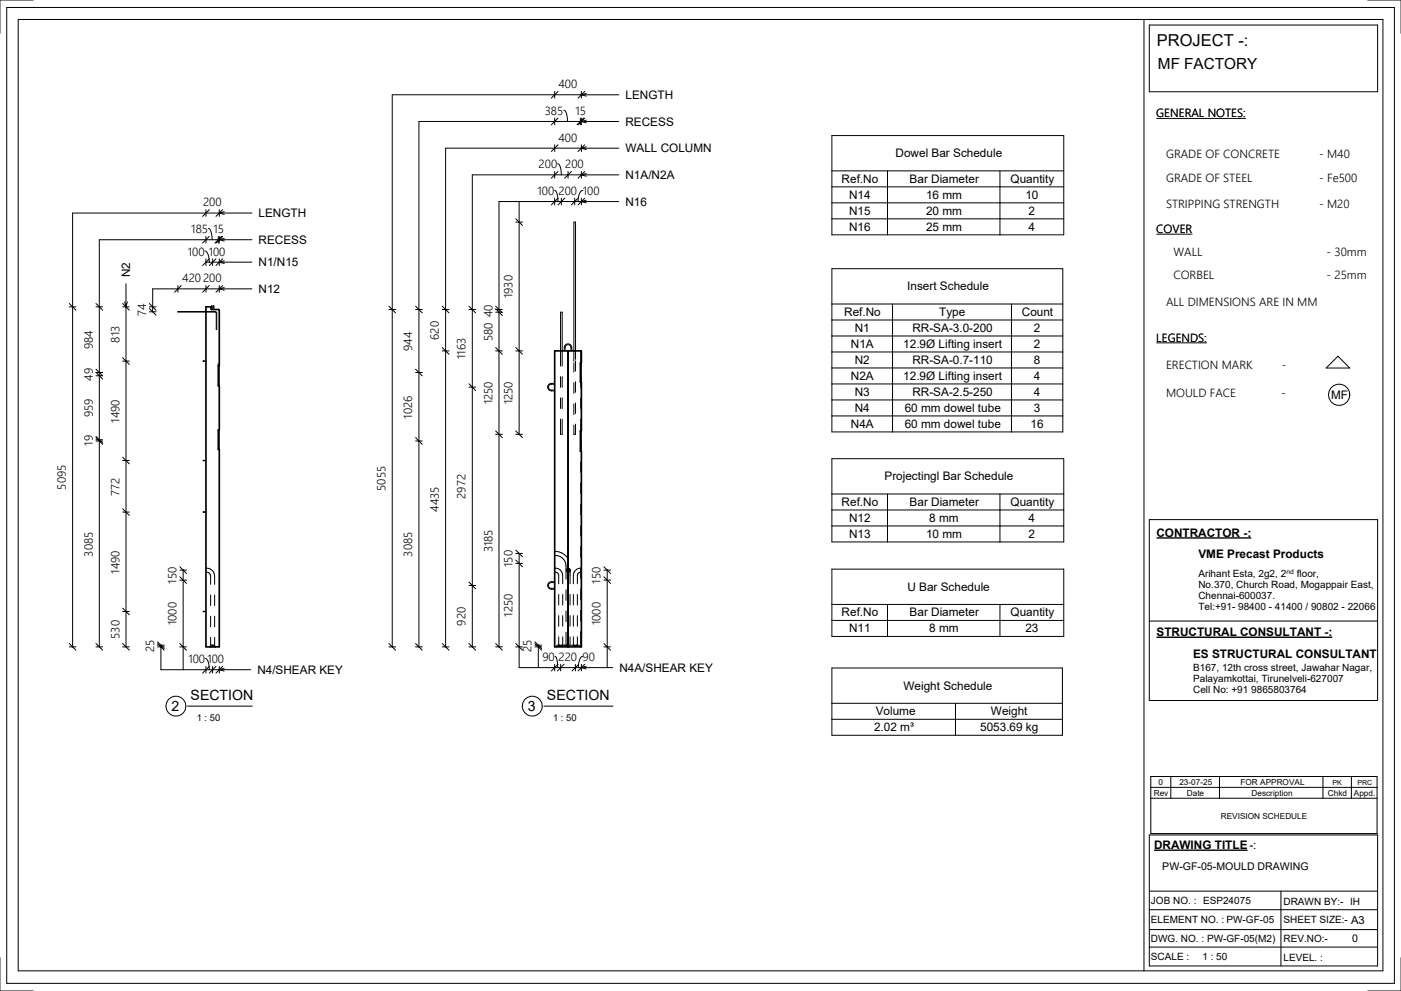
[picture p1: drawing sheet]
<svg xmlns="http://www.w3.org/2000/svg" width="420mm" height="297mm" viewBox="0 0 420 297" stroke-linecap="round" stroke-linejoin="round" font-family="sans-serif">
<g fill="none" stroke="#000" stroke-width=".3">
<path d="M2 2.2h416.1v292.6h-416.1zM5.5 5.8h409.2v285.3h-409.2zM10 0h-10v10M343 5.8v285.3M344.6 7.5h68.5v20h-68.5zM410.1 0h10v10M166.3 27.4v2M166.3 35.4v2M167.3 35.4l-2 2M167.3 27.4l-2 2M169.1 33a3.5 3.5 0 0 1 1.1 3.4M174 35.4v2"/>
<path d="M174.3 27.4v2M174.3 35.4v2M175 35.4l-2 2M175.3 35.4l-2 2M175.3 27.4l-2 2M175.8 36l-1.5 .4 1.5 .4M175.8 28l-1.5 .4 1.5 .4M185.5 36.4h-59.9v157.5M185.5 28.4h-67.9v165.5M166.3 57a3.6 3.6 0 0 1 1 3.4M166.3 43.4v2M166.3 51.4v2"/>
<path d="M166.3 59.4v2M167.2 49a3.5 3.5 0 0 1 1.1 3.4M167.3 51.4l-2 2M167.3 59.4l-2 2M167.3 43.4l-2 2M168.3 59.4v2M169.3 59.4l-2 2M170.3 51.4v2M171.3 51.4l-2 2M172.3 59.4v2M173.3 59.4l-2 2M174.3 43.4v2"/>
<path d="M174.3 51.4v2M174.3 59.4v2M174.8 57a3.1 3.1 0 0 0-1.5 3.4M175.3 43.4l-2 2M175.3 51.4l-2 2M175.3 59.4l-2 2M175.8 44l-1.5 .4 1.5 .4M175.8 52l-1.5 .4 1.5 .4M185.5 44.4h-51.9v149.5M185.5 52.4h-43.9v141.5M61.4 75.2a3.2 3.2 0 0 1 1.4 3.4M61.8 62.9v2"/>
<path d="M61.8 70.9v2M61.8 77.6v2M62.5 68.5a3.5 3.5 0 0 1 1.1 3.4M62.8 77.6l-2 2M62.8 70.9l-2 2M62.8 62.9l-2 2M63.8 77.6v2M64.8 77.6l-2 2M65.5 70.9v2M65.8 62.9v2M65.8 70.9v2M65.8 77.6v2"/>
<path d="M66.5 70.9l-2 2M66.8 77.6l-2 2M66.8 70.9l-2 2M66.8 62.9l-2 2M67.2 63.5l-1.5 .4 1.5 .4M67.2 78.2l-1.5 .4 1.5 .4M67.2 71.5l-1.5 .4 1.5 .4M75.5 78.6h-13.7M75.5 71.9h-45.7v122M75.5 63.9h-53.7v130M154.7 66.6h2M154.7 65.6l2 2"/>
<path d="M155.7 60.4v69.8M175.8 60l-1.5 .4 1.5 .4M185.5 60.4h-35.9v133.5M20.8 92h2M20.8 91l2 2M28.8 92h2M28.8 91l2 2M36.8 92h2M36.8 91l2 2M37.4 90.5l.4 1.5 .4-1.5M37.8 85.1v108.8M44.8 91l2 2"/>
<path d="M44.8 92h2M44.8 92.5l2 2M44.8 93.5h2M53.3 93.4l11.5 .1 .2 .4v4.9h-.2v-4.9l-.1-.3h-11.4zM53.3 85.6v2M54.3 85.6l-2 2M61.8 85.6v2M62.8 85.6l-2 2M63.4 92.8v-1.1h.7l.1 1.1M65.8 85.6v2M66.8 85.6l-2 2M67.2 86.2l-1.5 .4 1.5 .4"/>
<path d="M75.5 86.6h-29.7v6.9M116.6 92.8h2M116.6 91.8l2 2M124.6 92.8h2M124.6 91.8l2 2M132.6 92.8h2M132.6 91.8l2 2M140.6 92.8h2M140.6 91.8l2 2M148.6 93.6h2M148.6 91.8l2 2M148.6 92.8h2"/>
<path d="M148.6 92.6l2 2M28.8 110.7l2 2-2-.1M28.8 111.7h2M28.8 111.6l2 2M36.8 108.3h2M36.8 107.3l2 2M61 108.2v.1M61.8 108.2h-.9l.9 .1M65.5 109v.6l.3 .1v5.9h-.3M65.5 115.6h.1M124.6 111.7h2M124.6 110.7l2 2"/>
<path d="M132.6 105.2h2M132.6 104.2l2 2M140.6 115.1l2 2M140.6 116.1h2M148.6 104.2l2 2M148.6 105.2h2M154.7 105.2h2M154.7 104.2l2 2M166.3 115.2a1.75 1.75 0 0 0-1.7 .4 .87 .87 0 0 0 .7 1.3h1M166.3 114.9h-1a1.13 1.13 0 0 0-1.1 1.2 1.13 1.13 0 0 0 1.1 1.1h1M168.1 109.7v-16.1h.5v16.1M168.1 112.9v3.2"/>
<path d="M168.1 119.3v3.2M168.6 112.9v3.2M168.6 119.3v3.2M169.2 105.2v-1a1.13 1.13 0 0 1 1.1-1.1 1.13 1.13 0 0 1 1.1 1.1v1M169.4 105.2v-1a.87 .87 0 0 1 .9-.9 .87 .87 0 0 1 .9 .9v1M172.1 108.8v2.7M172.1 114.7v3.2M172.6 107.7v-41.1h-.5v41.7M172.6 108.2v3.1M172.6 114.4v3.2M174 108.8v.3M174 114.2v.3"/>
<path d="M174.1 105.2v4.6M174.1 113v3.2M174.1 119.3v3.2M174.3 108.8v5.7M401.2 106.8l3.5 3.5h-7.1zM28.8 130.8l2 2M28.8 131.8h2M28.8 131.2l2 2M28.8 132.2h2M36.8 137.1l2 2M36.8 138.1h2M61 138v.1"/>
<path d="M61.8 138h-.9l.9 .1M65.5 129l.3-.1v5.9M65.5 134.7l.3 .1M124.6 132.2h2M124.6 131.2l2 2M148.6 130.2h2M148.6 129.2l2 2M154.7 130.2h2M154.7 129.2l2 2M168.1 125.7v4.5h.5v-4.5M172.1 121.1v3.2M172.6 120.8v3.2"/>
<path d="M172.6 127.2v3h-.5v-2.7M174 129.2h.3v6h-.3M174 129.2h.1M174 135.2h.1M174.1 125.7v3.2M174.1 132.1v3.1M174.1 138.4v3.2M36.8 152.5l2 2M36.8 153.5h2M61 153.5v.1M61.8 153.5h-.9l.9 .1M174.1 144.8v3.2"/>
<path d="M174.1 151.2v3.1M174.1 157.5v3.2M344.6 155.8h68.5v54.2h-68.5zM53.9 169.9l2 2M53.9 170.9h2M53.9 172.9l2 2M53.9 173.9h2M54.9 170.9v29.9M61.8 170.3h.2a2.4 2.4 0 0 1 2.4 2.4v2.5M61.8 171.5a1.22 1.22 0 0 1 1.4 1.2v2.5M63.2 178.4v3.1M64.4 178.4v3.1"/>
<path d="M140.6 174.5l2 2M140.6 175.5h2M154.7 164.9l2 2M154.7 165.9h2M154.7 167.9l2 2M154.7 168.9h2M155.7 165.9v28M166.3 174.6a1.75 1.75 0 0 0-1.7 .4 .87 .87 0 0 0 .7 1.4h1M166.3 174.4h-1a1.13 1.13 0 0 0-1.1 1.1 1.13 1.13 0 0 0 1.1 1.1h1M166.3 170.3h.2a2.2 2.2 0 0 1 2.2 2.2v2.5M166.3 171.5a1.04 1.04 0 0 1 1.2 1v2.5M166.3 166.5a3.2 3.2 0 0 1 3.4 3.2v3.9"/>
<path d="M166.3 165.3h.2a4.4 4.4 0 0 1 3.8 2.2M167.5 178.2v3.2M168.7 178.2v3.2M169.7 176.8v3.2M170.3 171.5h.1M170.3 170.3h.1M170.3 170.3l.4 .2 .2 .4M170.9 170.9v4.1M170.9 178.2v3.2M170.9 170.9l-.2 .4-.4 .2M171.9 178.2v3.2M173.1 178.2v3.2"/>
<path d="M174.1 163.9v3.2M174.1 170.2v3.2M174.1 176.6v3.2M174.3 170.3h-.2a2.2 2.2 0 0 0-2.2 2.2v2.5M174.3 171.5h-.2a1 1 0 0 0-1 1v2.5M181.1 170.9h2M181.1 173.9h2M181.1 169.9l2 2M181.1 172.9l2 2M182.1 170.9v29.2M20.8 193.9h2M20.8 192.9l2 2"/>
<path d="M28.8 193.9h2M28.8 192.9l2 2M36.8 193.9h2M36.8 183.3h2M36.8 182.3l2 2M36.8 192.9l2 2M47.2 193.4h2M47.2 193.9h2M47.2 192.4l2 2M47.2 192.9l2 2M48.2 193.4v7.4h17.6M53.9 193.9h2"/>
<path d="M53.9 192.9l2 2M61 183.3v.1M61.6 197.4a3.5 3.5 0 0 1 1.2 3.4M61.8 183.3h-.9l.9 .1M61.8 199.8v2M62.8 199.8l-2 2M63 193.9h1.5M63 193.9l.2-.5h1.1l.2 .5M63.2 184.7v3.2M63.2 191.1v2.5M63.8 199.8v2M64.4 184.7v3.2"/>
<path d="M64.4 191.1l-.1 2.4M64.8 199.8l-2 2M65.8 199.8v2M66.8 199.8l-2 2M116.6 193.9h2M116.6 192.9l2 2M124.6 193.9h2M124.6 192.9l2 2M132.6 193.9h2M132.6 192.9l2 2M140.6 193.9h2M140.6 192.9l2 2"/>
<path d="M148.6 193.9h2M148.6 192.9l1 1M149.6 193.9l1 1M154.7 193.9h2M154.7 192.9l2 2M155.7 193.9v6.2h28M160.4 193.4h2M160.4 193.9h2M160.4 192.4l2 2M160.4 192.9l2 2M161.4 193.4v6.7M166.3 199.1v2"/>
<path d="M166.4 196.8l.6 1 .2 2.3M167.3 199.1l-2 2M167.5 184.6v3.1M167.5 190.9v2.5M167.9 193.4l.1 .1M168 193.5l-1-.1-.2 .5M168 193.5h.2M168.1 199.1v2M168.2 193.5h4.3M168.2 193.5h.1M168.7 184.6v3.1M168.7 190.9v2.5"/>
<path d="M169.1 199.1l-2 2M169.2 193.4h.1M169.7 183.2v3.1M169.7 189.5v3.9M170.1 193.4v.1M170.1 193.5h.2M170.1 193.5h.1M170.2 193.5h.1M170.3 193.5h.1M170.3 193.6h.1M170.6 193.4l-.3 .2M170.9 184.6v3.1"/>
<path d="M170.9 190.9v2.5M171.9 184.6v3.1M171.9 190.9v2.5M172.5 193.5v.1M172.5 193.5l1.1-.1 .2 .5M172.5 199.1v2M173.1 184.6v3.1M173.1 190.9v2.5M173.5 199.1l-2 2M174.1 183v3.1M174.1 189.3v4.6M174.3 199.1v2"/>
<path d="M174.7 196.8a3.3 3.3 0 0 0-1.3 3.3M175.3 199.1l-2 2M175.8 199.7l-1.5 .4 1.5 .4M181.1 193.9h2M181.1 192.9l2 2M344.6 186.2h68.5M65.7 200.8l1.5 .4M65.7 200.8h9.5M67.2 200.4l-1.5 .4M344.6 250.3h68.5v39.3h-68.5zM344.6 272.7h68.5M344.6 267.2h68.5"/>
<path d="M344.6 278.7h68.5M384.1 267.2v22.4M0 287.1v10h10M344.6 283.9h68.5M420.1 287.1v10h-10"/>
<circle cx="63.7" cy="92.2" r=".21"/>
<circle cx="401.5" cy="118.4" r="3.2"/>
<circle cx="170.3" cy="170.9" r=".6"/>
</g>
<path d="M61.8 93.4v-1.4h1.4l.2 .8h2.2l.2 .2v16.7h-.3v5.9h.3v13.4h-.3v5.7h.3v59.2h-4v-100.3M166.3 105.2h8v3.6h-.3v5.7h.3v14.7h-.3v6h.3v58.7h-8zM170.3 105.2v88.7M63 193.9h.1M64.5 193.9h.1" fill="none" stroke="#000" stroke-width=".5"/>
<g fill="#fff">
<path d="M346.9 9.5h27.5v5.4h-27.5z"/>
<path d="M405.1 273.8h4.1v3.9h-4.1z"/>
<path d="M346.8 187.4h51.8v4.1h-51.8z"/>
<path d="M357.7 193.9h54.2v4.1h-54.2z"/>
<path d="M346 251.2h27.6v4.2h-27.6z"/>
<path d="M373.6 251.2h1v4.2h-1z"/>
<path d="M374.6 251.2h2.2v4.2h-2.2z"/>
<path d="M346.8 157.6h27.9v4.1h-27.9z"/>
<path d="M359.3 164.1h37.3v4.1h-37.3z"/>
<path d="M359.7 285.1h8.4v3.3h-8.4z"/>
<path d="M405.5 279.4h1.7v3.7h-1.7z"/>
<path d="M367.7 274.1h14.3v3.3h-14.3z"/>
<path d="M347.2 16.6h29.6v5.1h-29.6z"/>
<path d="M348.5 258h44.2v3.6h-44.2z"/>
<path d="M361.9 279.8h20.4v3.3h-20.4z"/>
<path d="M404.8 268.8h2.9v3.3h-2.9z"/>
<path d="M360.7 268.5h14.3v3.3h-14.3z"/>
</g>
<path d="M346.8 161.3h28.4M346.8 191h52.7M346 254.9h28.1" fill="none" stroke="#000" stroke-width=".41"/>
<g fill="none" stroke="#000" stroke-width=".3">
<path d="M346.7 35.5h26.8M249.4 40.6h69.6v29.8h-69.6zM249.4 56h69.6M249.4 51.2h69.6M266.1 51.2v19.2M299.8 51.2v19.2M249.4 65.6h69.6M249.4 60.8h69.6M346.7 70.2h10.8M249.4 80.6h69.3v48.9h-69.3zM249.4 95.9h69.3M249.4 91.1h69.3"/>
<path d="M267.6 91.1v38.4M303.3 91.1v38.4M249.4 119.9h69.3M249.4 115.1h69.3M249.4 110.3h69.3M249.4 105.5h69.3M249.4 100.7h69.3M346.7 102.8h15.2M249.4 137.5h69.6v25h-69.6zM249.4 124.7h69.3M249.4 157.7h69.6M249.4 152.9h69.6"/>
<path d="M249.4 148.1h69.6M266.1 148.1v14.4M299.8 148.1v14.4M249.4 170.6h69.6v20.2h-69.6zM249.4 186h69.6M249.4 181.2h69.6M266.1 181.2v9.6M299.8 181.2v9.6M56.2 211.7h19.5M163.1 211.7h20.7M249.4 200.3h69.2v20.1h-69.2zM249.4 215.6h69.2"/>
<path d="M249.4 210.8h69.2M286.5 210.8v9.6M345 232.8h67.9v17.1h-67.9zM345 236h67.9M345 239.3h67.9M351.1 232.8v6.5M365.7 232.8v6.5M396.7 232.8v6.5M405.2 232.8v6.5"/>
<circle cx="52.7" cy="211.7" r="3"/>
<circle cx="159.6" cy="211.7" r="3"/>
</g>
<text font-size="4.9" x="346.9" y="13.9">PROJECT -:</text>
<text font-size="4.6" x="347.2" y="20.7">MF FACTORY</text>
<g font-size="4.2">
<text x="57.2" y="210">SECTION</text>
<text x="164" y="210">SECTION</text>
<text x="51.4" y="213.2">2</text>
<text x="158.2" y="213.2">3</text>
</g>
<g font-size="3.5">
<text x="167.4" y="26.4">400</text>
<text x="187.5" y="29.7">LENGTH</text>
<text x="163.3" y="34.4">385</text>
<text x="172.6" y="34.4">15</text>
<text x="346.7" y="35.2">GENERAL NOTES:</text>
<text x="187.5" y="37.7">RECESS</text>
<text x="167.4" y="42.4">400</text>
<text x="187.5" y="45.7">WALL COLUMN</text>
<text x="268.5" y="47.1">Dowel Bar Schedule</text>
<text x="349.6" y="47.3">GRADE OF CONCRETE</text>
<text x="395.5" y="47.3">- M40</text>
<text x="161.5" y="50.4">200</text>
<text x="169.5" y="50.4">200</text>
<text x="187.5" y="53.7">N1A/N2A</text>
<text x="161.2" y="58.4">100</text>
<text x="167.5" y="58.4">200</text>
<text x="174.8" y="58.4">100</text>
<text x="252.4" y="54.8">Ref.No</text>
<text x="254.6" y="59.6">N14</text>
<text x="272.7" y="54.8">Bar Diameter</text>
<text x="277.7" y="59.6">16 mm</text>
<text x="303" y="54.8">Quantity</text>
<text x="307.5" y="59.6">10</text>
<text x="349.6" y="54.6">GRADE OF STEEL</text>
<text x="395.5" y="54.6">- Fe500</text>
<text x="60.9" y="61.9">200</text>
<text x="77.5" y="65.1">LENGTH</text>
<text x="187.5" y="61.7">N16</text>
<text x="254.6" y="64.4">N15</text>
<text x="277.7" y="64.4">20 mm</text>
<text x="308.4" y="64.4">2</text>
<text x="349.6" y="62.3">STRIPPING STRENGTH</text>
<text x="395.5" y="62.3">- M20</text>
<text x="57.4" y="69.9">185</text>
<text x="64" y="69.9">15</text>
<text x="254.6" y="69.2">N16</text>
<text x="277.7" y="69.2">25 mm</text>
<text x="308.4" y="69.2">4</text>
<text x="346.7" y="69.9">COVER</text>
<text x="56.3" y="76.6">100</text>
<text x="62.6" y="76.6">100</text>
<text x="77.5" y="73.1">RECESS</text>
<text x="351.8" y="76.8">WALL</text>
<text x="397.8" y="76.8">- 30mm</text>
<text x="39" y="83.1" transform="rotate(-90 39 83.1)">N2</text>
<text x="77.5" y="79.8">N1/N15</text>
<text x="351.8" y="83.5">CORBEL</text>
<text x="397.8" y="83.5">- 25mm</text>
<text x="54.7" y="84.6">420200</text>
<text x="77.5" y="87.9">N12</text>
<text x="153.7" y="89.4" transform="rotate(-90 153.7 89.4)">1930</text>
<text x="272" y="87">Insert Schedule</text>
<text x="43.8" y="94.6" transform="rotate(-90 43.8 94.6)">74</text>
<text x="147.6" y="95.1" transform="rotate(-90 147.6 95.1)">40</text>
<text x="253.1" y="94.7">Ref.No</text>
<text x="281.6" y="94.7">Type</text>
<text x="306.4" y="94.7">Count</text>
<text x="349.6" y="91.6">ALL DIMENSIONS ARE IN MM</text>
<text x="131.6" y="101.9" transform="rotate(-90 131.6 101.9)">620</text>
<text x="256.3" y="99.5">N1</text>
<text x="273.6" y="99.5">RR-SA-3.0-200</text>
<text x="310" y="99.5">2</text>
<text x="27.8" y="104.7" transform="rotate(-90 27.8 104.7)">984</text>
<text x="35.8" y="102.7" transform="rotate(-90 35.8 102.7)">813</text>
<text x="123.6" y="105.1" transform="rotate(-90 123.6 105.1)">944</text>
<text x="139.6" y="107.7" transform="rotate(-90 139.6 107.7)">1163</text>
<text x="147.6" y="102.3" transform="rotate(-90 147.6 102.3)">580</text>
<text x="255.1" y="104.3">N1A</text>
<text x="270.8" y="104.3">12.9Ø Lifting insert</text>
<text x="310" y="104.3">2</text>
<text x="346.7" y="102.5">LEGENDS:</text>
<text x="255.1" y="113.9">N2A</text>
<text x="256.3" y="109.1">N2</text>
<text x="270.8" y="113.9">12.9Ø Lifting insert</text>
<text x="273.6" y="109.1">RR-SA-0.7-110</text>
<text x="310" y="109.1">8</text>
<text x="310" y="113.9">4</text>
<text x="349.6" y="110.8">ERECTION MARK</text>
<text x="384.3" y="110.8">-</text>
<text x="27.8" y="114.1" transform="rotate(-90 27.8 114.1)">49</text>
<text x="256.3" y="118.7">N3</text>
<text x="273.6" y="118.7">RR-SA-2.5-250</text>
<text x="310" y="118.7">4</text>
<text x="349.6" y="119.1">MOULD FACE</text>
<text x="384.2" y="119.1">-</text>
<text x="399.1" y="119.7">MF</text>
<text x="27.8" y="125.1" transform="rotate(-90 27.8 125.1)">959</text>
<text x="123.6" y="125.5" transform="rotate(-90 123.6 125.5)">1026</text>
<text x="147.6" y="121.2" transform="rotate(-90 147.6 121.2)">1250</text>
<text x="153.7" y="121.2" transform="rotate(-90 153.7 121.2)">1250</text>
<text x="256.3" y="123.5">N4</text>
<text x="271.3" y="123.5">60 mm dowel tube</text>
<text x="310" y="123.5">3</text>
<text x="35.8" y="126.7" transform="rotate(-90 35.8 126.7)">1490</text>
<text x="255.1" y="128.2">N4A</text>
<text x="271.3" y="128.2">60 mm dowel tube</text>
<text x="309" y="128.2">16</text>
<text x="27.8" y="133.6" transform="rotate(-90 27.8 133.6)">19</text>
<text x="265.2" y="144">Projectingl Bar Schedule</text>
<text x="19.8" y="146.8" transform="rotate(-90 19.8 146.8)">5095</text>
<text x="35.8" y="148.6" transform="rotate(-90 35.8 148.6)">772</text>
<text x="115.6" y="147.2" transform="rotate(-90 115.6 147.2)">5055</text>
<text x="139.6" y="149.6" transform="rotate(-90 139.6 149.6)">2972</text>
<text x="131.6" y="153.4" transform="rotate(-90 131.6 153.4)">4435</text>
<text x="252.4" y="151.6">Ref.No</text>
<text x="272.7" y="151.6">Bar Diameter</text>
<text x="303" y="151.6">Quantity</text>
<text x="254.6" y="156.4">N12</text>
<text x="254.6" y="161.2">N13</text>
<text x="277.7" y="161.2">10 mm</text>
<text x="278.6" y="156.4">8 mm</text>
<text x="308.4" y="161.2">2</text>
<text x="308.4" y="156.4">4</text>
<text x="346.8" y="160.9">CONTRACTOR -:</text>
<text x="27.8" y="166.9" transform="rotate(-90 27.8 166.9)">3085</text>
<text x="123.6" y="166.9" transform="rotate(-90 123.6 166.9)">3085</text>
<text x="147.6" y="165.6" transform="rotate(-90 147.6 165.6)">3185</text>
<text x="359.3" y="167.3">VME Precast Products</text>
<text x="35.8" y="172" transform="rotate(-90 35.8 172)">1490</text>
<text x="153.7" y="170" transform="rotate(-90 153.7 170)">150</text>
<text x="52.9" y="175" transform="rotate(-90 52.9 175)">150</text>
<text x="180.1" y="175" transform="rotate(-90 180.1 175)">150</text>
<text x="272.1" y="177.1">U Bar Schedule</text>
<text x="153.7" y="184.9" transform="rotate(-90 153.7 184.9)">1250</text>
<text x="252.4" y="184.8">Ref.No</text>
<text x="272.7" y="184.8">Bar Diameter</text>
<text x="303" y="184.8">Quantity</text>
<text x="35.8" y="191.5" transform="rotate(-90 35.8 191.5)">530</text>
<text x="52.9" y="187.4" transform="rotate(-90 52.9 187.4)">1000</text>
<text x="139.6" y="187.6" transform="rotate(-90 139.6 187.6)">920</text>
<text x="180.1" y="187.4" transform="rotate(-90 180.1 187.4)">1000</text>
<text x="254.6" y="189.6">N11</text>
<text x="278.6" y="189.6">8 mm</text>
<text x="307.5" y="189.6">23</text>
<text x="346.8" y="190.7">STRUCTURAL CONSULTANT -:</text>
<text x="46.3" y="195.6" transform="rotate(-90 46.3 195.6)">25</text>
<text x="159.4" y="195.6" transform="rotate(-90 159.4 195.6)">25</text>
<text x="357.7" y="197.1">ES STRUCTURAL CONSULTANT</text>
<text x="56.5" y="198.8">100</text>
<text x="62.2" y="198.8">100</text>
<text x="77.2" y="202">N4/SHEAR KEY</text>
<text x="162.6" y="198.2">90</text>
<text x="167.5" y="198.2">220</text>
<text x="174.7" y="198.2">90</text>
<text x="185.7" y="201.4">N4A/SHEAR KEY</text>
<text x="270.9" y="206.7">Weight Schedule</text>
<text x="262.6" y="214.4">Volume</text>
<text x="297.1" y="214.4">Weight</text>
<text x="262.1" y="219.2">2.02 m³</text>
<text x="293.9" y="219.2">5053.69 kg</text>
<text x="346" y="254.5">DRAWING TITLE</text>
<text x="374.6" y="254.5">-:</text>
</g>
<text font-size="3.4" x="405.1" y="276.9">A3</text>
<g font-size="3.2">
<text x="348.5" y="260.9">PW-GF-05-MOULD DRAWING</text>
<text x="405.5" y="282.4">0</text>
</g>
<g font-size="3">
<text x="359.3" y="172.9">Arihant Esta, 2g2, 2</text>
<text x="388.8" y="172.9">floor,</text>
<text x="359.3" y="176.2">No.370, Church Road, Mogappair East,</text>
<text x="359.3" y="179.5">Chennai-600037.</text>
<text x="359.3" y="182.8">Tel:+91- 98400 - 41400 / 90802 - 22066</text>
<text x="357.7" y="201.1">B167, 12th cross street, Jawahar Nagar,</text>
<text x="357.7" y="204.4">Palayamkottai, Tirunelveli-627007</text>
<text x="357.7" y="207.8">Cell No: +91 9865803764</text>
<text x="345.1" y="270.9">JOB NO. :</text>
<text x="360.7" y="271.1">ESP24075</text>
<text x="384.8" y="271.4">DRAWN BY:-</text>
<text x="404.8" y="271.4">IH</text>
<text x="345.1" y="276.8">ELEMENT NO. :</text>
<text x="367.7" y="276.8">PW-GF-05</text>
<text x="384.8" y="276.8">SHEET SIZE:-</text>
<text x="345.1" y="282.4">DWG. NO. :</text>
<text x="345.1" y="287.7">SCALE :</text>
<text x="360.5" y="287.7">1 : 50</text>
<text x="361.9" y="282.4">PW-GF-05(M2)</text>
<text x="384.8" y="282.4">REV.NO:-</text>
<text x="384.8" y="288">LEVEL. :</text>
</g>
<g font-size="2.8">
<text x="59" y="216.2">1 : 50</text>
<text x="165.8" y="216.2">1 : 50</text>
</g>
<g font-size="2.5">
<text x="345.9" y="238.6">Rev</text>
<text x="347.4" y="235.3">0</text>
<text x="353.6" y="235.3">23-07-25</text>
<text x="355.9" y="238.6">Date</text>
<text x="372" y="235.3">FOR APPROVAL</text>
<text x="375.3" y="238.6">Description</text>
<text x="398.2" y="238.6">Chkd</text>
<text x="406" y="238.6">Appd.</text>
<text x="366" y="245.4">REVISION SCHEDULE</text>
</g>
<g font-size="2.1">
<text x="399.5" y="235.2">PK</text>
<text x="407" y="235.2">PRC</text>
</g>
<text font-size="2" x="385.7" y="172">nd</text>
</svg>
